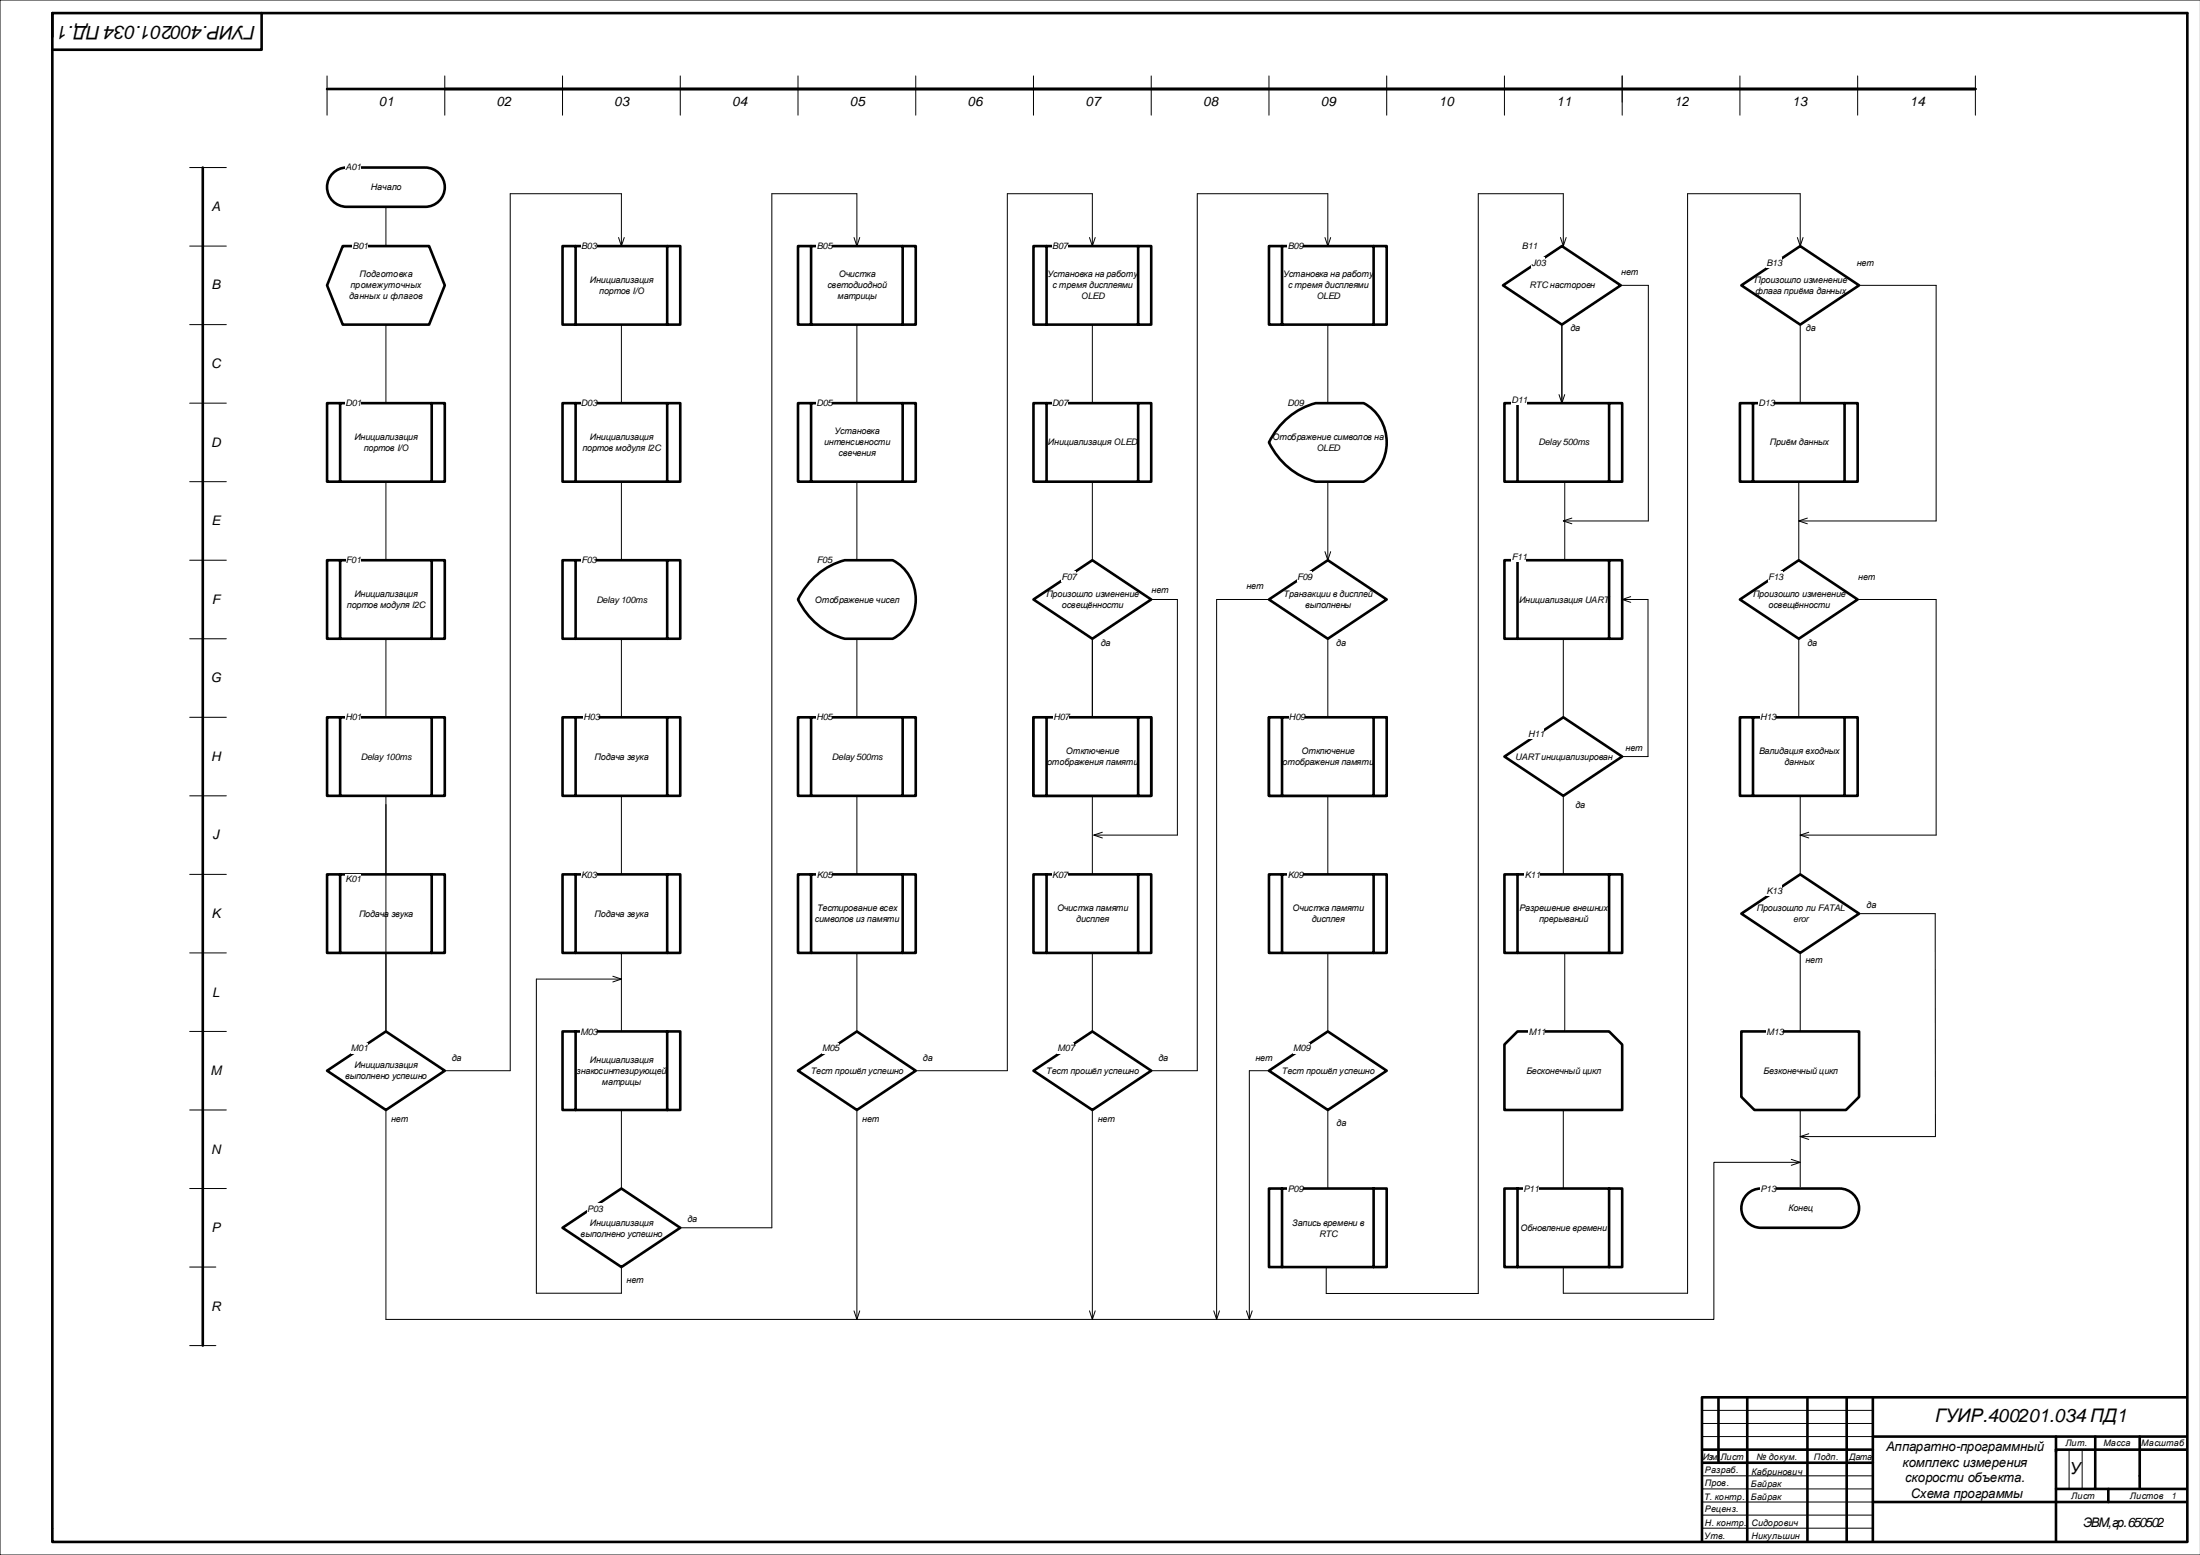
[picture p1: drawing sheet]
<svg xmlns="http://www.w3.org/2000/svg" width="841mm" height="594mm" viewBox="0 0 841 594" stroke-linecap="round" stroke-linejoin="round" font-family="sans-serif">
<g fill="none" stroke="#000" stroke-width="1">
<path d="M20 14v-9h816v583.8M20 5v578.7M100 5v14h-80M125 34h630M77.5 64v450M126.8 66.6a7.5 7.5 0 0 1 5.7-2.6h30a7.5 7.5 0 0 1 7.5 7.5 7.5 7.5 0 0 1-7.5 7.5h-30a7.5 7.5 0 0 1-6.8-4.4 7.5 7.5 0 0 1 1.1-8zM650.5 533.7v55.1M650.8 533.7h185M656.8 534.3v24.4M667.8 533.7v55.1M690.8 533.7v55.1M705.8 533.7v55.1"/>
<path d="M715.8 533.7v55.1M650.8 553.7h65M650.8 558.7h65M715.8 548.7h120M785.8 548.7v40.1M785.8 553.7h50M800.8 548.7v20.1M817.8 548.7v20.1M715.8 573.8h120M785.8 568.8h50M805.8 568.8v5M20 584v5h816"/>
</g>
<g fill="none" stroke="#000" stroke-width=".38">
<path d="M840.9 0h-840.9v594h840.9M125 29v15M170 29v15M215 29v15M260 29v15M305 29v15M350 29v15M395 29v15M440 29v15M485 29v15M530 29v15M575 29v15"/>
<path d="M620 29v10M665 29v15M710 29v15M755 29v15M72.5 64h14M72.5 94h14M72.5 124h14M72.5 154h14M72.5 184h14M72.5 214h14M72.5 244h14M72.5 274h14"/>
<path d="M72.5 304h14M72.5 334h14M72.5 364h14M72.5 394h14M72.5 424h14M72.5 454h14M72.5 484h10M650.8 538.8h65M650.8 543.8h65M650.8 548.7h65M790.8 553.7v15.1M795.8 553.7v15.1"/>
<path d="M650.8 563.7h65M650.8 568.8h65M650.8 573.8h65M650.8 578.7h65M650.8 583.7h65"/>
</g>
<g fill="#fff">
<path d="M132 61.9h6v4.2h-6z" fill-rule="evenodd"/>
<path d="M667.4 456.6a7.5 7.5 0 0 1 5.6-2.6h30a7.5 7.5 0 0 1 7.5 7.5 7.5 7.5 0 0 1-7.5 7.5h-30a7.5 7.5 0 0 1-6.8-4.4 7.5 7.5 0 0 1 1.2-8z" fill-rule="evenodd"/>
</g>
<path d="M667.4 456.6a7.5 7.5 0 0 1 5.6-2.6h30a7.5 7.5 0 0 1 7.5 7.5 7.5 7.5 0 0 1-7.5 7.5h-30a7.5 7.5 0 0 1-6.8-4.4 7.5 7.5 0 0 1 1.2-8z" fill="none" stroke="#000" stroke-width="1"/>
<path d="M739.6 349l.1 85.2h-51.7M688 424v29.3M691.3 433.1l-3.3 1.1 3.3 1.1" fill="none" stroke="#000" stroke-width=".38"/>
<path d="M672.6 451.9h5.9v4.2h-5.9z" fill-rule="evenodd" fill="#fff"/>
<path d="M147.5 124v30" fill="none" stroke="#000" stroke-width=".38"/>
<path d="M131 94h33l6 15-6 15h-33l-6-15z" fill-rule="evenodd" fill="#fff"/>
<path d="M131 94h33l6 15-6 15h-33l-6-15z" fill="none" stroke="#000" stroke-width="1"/>
<path d="M147.5 79v15" fill="none" stroke="#000" stroke-width=".38"/>
<path d="M134.7 91.9h5.9v4.2h-5.9z" fill-rule="evenodd" fill="#fff"/>
<path d="M147.5 184v30" fill="none" stroke="#000" stroke-width=".38"/>
<path d="M125 154h45v30h-45z" fill-rule="evenodd" fill="#fff"/>
<path d="M125 154h45v30h-45zM130 154v30M165 154v30" fill="none" stroke="#000" stroke-width="1"/>
<path d="M131.9 151.9h6.2v4.2h-6.2z" fill-rule="evenodd" fill="#fff"/>
<path d="M147.5 244v30" fill="none" stroke="#000" stroke-width=".38"/>
<path d="M125 214h45v30h-45z" fill-rule="evenodd" fill="#fff"/>
<path d="M125 214h45v30h-45zM130 214v30M165 214v30" fill="none" stroke="#000" stroke-width="1"/>
<path d="M132.1 211.9h5.8v4.2h-5.8z" fill-rule="evenodd" fill="#fff"/>
<path d="M147.5 304v30" fill="none" stroke="#000" stroke-width=".38"/>
<path d="M125 274h45v30h-45z" fill-rule="evenodd" fill="#fff"/>
<path d="M125 274h45v30h-45zM130 274v30M165 274v30" fill="none" stroke="#000" stroke-width="1"/>
<path d="M131.9 271.9h6.2v4.2h-6.2z" fill-rule="evenodd" fill="#fff"/>
<path d="M147.5 364v30" fill="none" stroke="#000" stroke-width=".38"/>
<path d="M125 334h45v30h-45z" fill-rule="evenodd" fill="#fff"/>
<path d="M125 334h45v30h-45zM130 334v30M165 334v30" fill="none" stroke="#000" stroke-width="1"/>
<path d="M132 333.7h6v4.2h-6z" fill-rule="evenodd" fill="#fff"/>
<path d="M147.5 307.3v196.7M170 409h25" fill="none" stroke="#000" stroke-width=".38"/>
<path d="M125 409l22.5-15 22.5 15-22.5 15z" fill-rule="evenodd" fill="#fff"/>
<path d="M125 409l22.5-15 22.5 15-22.5 15z" fill="none" stroke="#000" stroke-width="1"/>
<path d="M134.1 398.2h6.5v4.2h-6.5z" fill-rule="evenodd" fill="#fff"/>
<path d="M237.5 124v30" fill="none" stroke="#000" stroke-width=".38"/>
<path d="M215 94h45v30h-45z" fill-rule="evenodd" fill="#fff"/>
<path d="M215 94h45v30h-45zM220 94v30M255 94v30" fill="none" stroke="#000" stroke-width="1"/>
<path d="M222 91.9h6v4.2h-6z" fill-rule="evenodd" fill="#fff"/>
<path d="M237.5 184v30" fill="none" stroke="#000" stroke-width=".38"/>
<path d="M215 154h45v30h-45z" fill-rule="evenodd" fill="#fff"/>
<path d="M215 154h45v30h-45zM220 154v30M255 154v30" fill="none" stroke="#000" stroke-width="1"/>
<path d="M222 151.9h6.1v4.2h-6.1z" fill-rule="evenodd" fill="#fff"/>
<path d="M237.5 244v30" fill="none" stroke="#000" stroke-width=".38"/>
<path d="M215 214h45v30h-45z" fill-rule="evenodd" fill="#fff"/>
<path d="M215 214h45v30h-45zM220 214v30M255 214v30" fill="none" stroke="#000" stroke-width="1"/>
<path d="M222.1 211.9h5.8v4.2h-5.8z" fill-rule="evenodd" fill="#fff"/>
<path d="M237.5 304v30" fill="none" stroke="#000" stroke-width=".38"/>
<path d="M215 274h45v30h-45z" fill-rule="evenodd" fill="#fff"/>
<path d="M215 274h45v30h-45zM220 274v30M255 274v30" fill="none" stroke="#000" stroke-width="1"/>
<path d="M222.9 271.9h6.2v4.2h-6.2z" fill-rule="evenodd" fill="#fff"/>
<path d="M236.4 90.7l1.1 3.3 1.1-3.3M237.5 94v-20h-42.5v335M237.5 364v30" fill="none" stroke="#000" stroke-width=".38"/>
<path d="M215 334h45v30h-45z" fill-rule="evenodd" fill="#fff"/>
<path d="M215 334h45v30h-45zM220 334v30M255 334v30" fill="none" stroke="#000" stroke-width="1"/>
<g fill="#fff">
<path d="M222 331.9h6v4.2h-6z" fill-rule="evenodd"/>
<path d="M580 394h35l5 5v25h-45v-25z" fill-rule="evenodd"/>
</g>
<path d="M580 394h35l5 5v25h-45v-25z" fill="none" stroke="#000" stroke-width="1"/>
<path d="M665.5 394h45v25l-5 5h-35l-5-5z" fill-rule="evenodd" fill="#fff"/>
<path d="M665.5 394h45v25l-5 5h-35l-5-5z" fill="none" stroke="#000" stroke-width="1"/>
<g fill="#fff">
<path d="M675 391.9h6.5v4.2h-6.5z" fill-rule="evenodd"/>
<path d="M584.1 391.9h6.5v4.2h-6.5z" fill-rule="evenodd"/>
</g>
<path d="M688 364v30" fill="none" stroke="#000" stroke-width=".38"/>
<path d="M665.5 349l22.5-15 22.5 15-22.5 15z" fill-rule="evenodd" fill="#fff"/>
<path d="M665.5 349l22.5-15 22.5 15-22.5 15z" fill="none" stroke="#000" stroke-width="1"/>
<path d="M674.9 338.2h5.9v4.2h-5.9z" fill-rule="evenodd" fill="#fff"/>
<path d="M688 304v30" fill="none" stroke="#000" stroke-width=".38"/>
<path d="M665 274h45v30h-45z" fill-rule="evenodd" fill="#fff"/>
<path d="M665 274h45v30h-45zM670 274v30M705 274v30" fill="none" stroke="#000" stroke-width="1"/>
<path d="M672.5 271.9h6.1v4.2h-6.1z" fill-rule="evenodd" fill="#fff"/>
<path d="M687.5 244v30" fill="none" stroke="#000" stroke-width=".38"/>
<path d="M665 229l22.5-15 22.5 15-22.5 15z" fill-rule="evenodd" fill="#fff"/>
<path d="M665 229l22.5-15 22.5 15-22.5 15z" fill="none" stroke="#000" stroke-width="1"/>
<path d="M675.6 218.2h5.7v4.2h-5.7z" fill-rule="evenodd" fill="#fff"/>
<path d="M645 74v420M687.5 184v30M710 229h30v90h-52M691.3 317.9l-3.3 1.1 3.3 1.1" fill="none" stroke="#000" stroke-width=".38"/>
<path d="M665 154h45v30h-45z" fill-rule="evenodd" fill="#fff"/>
<path d="M665 154h45v30h-45zM670 154v30M705 154v30" fill="none" stroke="#000" stroke-width="1"/>
<path d="M671.9 151.9h6.2v4.2h-6.2z" fill-rule="evenodd" fill="#fff"/>
<path d="M688 124v30" fill="none" stroke="#000" stroke-width=".38"/>
<path d="M665.5 109l22.5-15 22.5 15-22.5 15z" fill-rule="evenodd" fill="#fff"/>
<path d="M665.5 109l22.5-15 22.5 15-22.5 15z" fill="none" stroke="#000" stroke-width="1"/>
<path d="M674.9 98.2h5.9v4.2h-5.9z" fill-rule="evenodd" fill="#fff"/>
<path d="M688 74v20M687 90.7l1 3.3 1.1-3.3M710.5 109h29.5v90h-52.5M690.8 197.9l-3.3 1.1 3.3 1.1" fill="none" stroke="#000" stroke-width=".38"/>
<path d="M575 454h45v30h-45z" fill-rule="evenodd" fill="#fff"/>
<path d="M170 34h585M575 454h45v30h-45zM580 454v30M615 454v30" fill="none" stroke="#000" stroke-width="1"/>
<path d="M620 29v15M645 74h43M710.5 349h29.1M597.5 484v10h47.5" fill="none" stroke="#000" stroke-width=".38"/>
<path d="M582 451.9h6v4.2h-6z" fill-rule="evenodd" fill="#fff"/>
<path d="M598.1 364v30M597.5 424v30" fill="none" stroke="#000" stroke-width=".38"/>
<path d="M575 334h45v30h-45z" fill-rule="evenodd" fill="#fff"/>
<path d="M575 334h45v30h-45zM580 334v30M615 334v30" fill="none" stroke="#000" stroke-width="1"/>
<path d="M582.6 331.9h5.9v4.2h-5.9z" fill-rule="evenodd" fill="#fff"/>
<path d="M597.5 244v30" fill="none" stroke="#000" stroke-width=".38"/>
<path d="M575 214h45v30h-45z" fill-rule="evenodd" fill="#fff"/>
<path d="M575 214h45v30h-45zM580 214v30M615 214v30" fill="none" stroke="#000" stroke-width="1"/>
<path d="M577.7 210.6h5.7v4.2h-5.7z" fill-rule="evenodd" fill="#fff"/>
<path d="M597.5 304v30" fill="none" stroke="#000" stroke-width=".38"/>
<path d="M575 289l22.5-15 22.5 15-22.5 15z" fill-rule="evenodd" fill="#fff"/>
<path d="M575 289l22.5-15 22.5 15-22.5 15z" fill="none" stroke="#000" stroke-width="1"/>
<path d="M583.9 278.2h6.1v4.2h-6.1z" fill-rule="evenodd" fill="#fff"/>
<path d="M598.1 184v30M620 229h9.9v60M623.3 227.9l-3.3 1.1 3.3 1.1" fill="none" stroke="#000" stroke-width=".38"/>
<path d="M575 154h45v30h-45z" fill-rule="evenodd" fill="#fff"/>
<path d="M575 154h45v30h-45zM580 154v30M615 154v30" fill="none" stroke="#000" stroke-width="1"/>
<path d="M577.5 150.6h6.1v4.2h-6.1z" fill-rule="evenodd" fill="#fff"/>
<path d="M620 289h9.9M237.5 424v30" fill="none" stroke="#000" stroke-width=".38"/>
<path d="M215 394h45v30h-45z" fill-rule="evenodd" fill="#fff"/>
<path d="M215 394h45v30h-45zM220 394v30M255 394v30" fill="none" stroke="#000" stroke-width="1"/>
<path d="M221.8 391.9h6.4v4.2h-6.4z" fill-rule="evenodd" fill="#fff"/>
<path d="M260 469h35" fill="none" stroke="#000" stroke-width=".38"/>
<path d="M215 469l22.5-15 22.5 15-22.5 15z" fill-rule="evenodd" fill="#fff"/>
<path d="M215 469l22.5-15 22.5 15-22.5 15z" fill="none" stroke="#000" stroke-width="1"/>
<path d="M224.4 459.7h5.9v4.2h-5.9z" fill-rule="evenodd" fill="#fff"/>
<path d="M327.5 124v30M234.2 372.9l3.3 1.1-3.3 1.1M237.5 374h-32.5v120h32.5v-10" fill="none" stroke="#000" stroke-width=".38"/>
<path d="M305 94h45v30h-45z" fill-rule="evenodd" fill="#fff"/>
<path d="M305 94h45v30h-45zM310 94v30M345 94v30" fill="none" stroke="#000" stroke-width="1"/>
<path d="M312 91.9h6v4.2h-6z" fill-rule="evenodd" fill="#fff"/>
<path d="M327.5 184v30" fill="none" stroke="#000" stroke-width=".38"/>
<path d="M305 154h45v30h-45z" fill-rule="evenodd" fill="#fff"/>
<path d="M305 154h45v30h-45zM310 154v30M345 154v30" fill="none" stroke="#000" stroke-width="1"/>
<path d="M311.9 151.9h6.2v4.2h-6.2z" fill-rule="evenodd" fill="#fff"/>
<path d="M327.5 244v30" fill="none" stroke="#000" stroke-width=".38"/>
<g fill="#fff">
<path d="M312.1 211.9h5.8v4.2h-5.8z" fill-rule="evenodd"/>
<path d="M305 274h45v30h-45z" fill-rule="evenodd"/>
</g>
<path d="M305 274h45v30h-45zM310 274v30M345 274v30" fill="none" stroke="#000" stroke-width="1"/>
<path d="M311.9 271.9h6.2v4.2h-6.2z" fill-rule="evenodd" fill="#fff"/>
<path d="M326.4 90.7l1.1 3.3 1.1-3.3M327.5 94v-20h-32.5v395" fill="none" stroke="#000" stroke-width=".38"/>
<path d="M310.7 221a26.9 26.9 0 0 1 12.2-7h18.3a17.2 17.2 0 0 1 0 30h-18.3a27.9 27.9 0 0 1-17.9-15l2.6-4.3z" fill-rule="evenodd" fill="#fff"/>
<path d="M310.7 221a26.9 26.9 0 0 1 12.2-7h18.3a17.2 17.2 0 0 1 0 30h-18.3a27.9 27.9 0 0 1-17.9-15l2.6-4.3z" fill="none" stroke="#000" stroke-width="1"/>
<path d="M327.5 304v30" fill="none" stroke="#000" stroke-width=".38"/>
<path d="M305 334h45v30h-45z" fill-rule="evenodd" fill="#fff"/>
<path d="M305 334h45v30h-45zM310 334v30M345 334v30" fill="none" stroke="#000" stroke-width="1"/>
<path d="M312 331.9h6v4.2h-6z" fill-rule="evenodd" fill="#fff"/>
<path d="M327.5 364v30M350 409h35M327.5 424v80M326.4 500.7l1.1 3.3 1.1-3.3" fill="none" stroke="#000" stroke-width=".38"/>
<path d="M305 409l22.5-15 22.5 15-22.5 15z" fill-rule="evenodd" fill="#fff"/>
<path d="M305 409l22.5-15 22.5 15-22.5 15z" fill="none" stroke="#000" stroke-width="1"/>
<path d="M314.1 398.2h6.5v4.2h-6.5z" fill-rule="evenodd" fill="#fff"/>
<path d="M417.5 124v30" fill="none" stroke="#000" stroke-width=".38"/>
<path d="M395 94h45v30h-45z" fill-rule="evenodd" fill="#fff"/>
<path d="M395 94h45v30h-45zM400 94v30M435 94v30" fill="none" stroke="#000" stroke-width="1"/>
<path d="M402 91.9h6v4.2h-6z" fill-rule="evenodd" fill="#fff"/>
<path d="M417.5 184v30" fill="none" stroke="#000" stroke-width=".38"/>
<path d="M395 154h45v30h-45z" fill-rule="evenodd" fill="#fff"/>
<path d="M395 154h45v30h-45zM400 154v30M435 154v30" fill="none" stroke="#000" stroke-width="1"/>
<path d="M401.9 151.9h6.2v4.2h-6.2z" fill-rule="evenodd" fill="#fff"/>
<path d="M417.5 244v30" fill="none" stroke="#000" stroke-width=".38"/>
<path d="M395 274h45v30h-45z" fill-rule="evenodd" fill="#fff"/>
<path d="M395 274h45v30h-45zM400 274v30M435 274v30" fill="none" stroke="#000" stroke-width="1"/>
<path d="M401.9 273.7h6.3v4.2h-6.3z" fill-rule="evenodd" fill="#fff"/>
<path d="M416.4 90.7l1.1 3.3 1.1-3.3M417.5 94v-20h-32.5v335M417.5 304v30" fill="none" stroke="#000" stroke-width=".38"/>
<path d="M401.9 333.7h6.3v4.2h-6.3z" fill-rule="evenodd" fill="#fff"/>
<path d="M417.5 364v30M440 409h17.6M417.5 424v80M416.4 500.7l1.1 3.3 1.1-3.3" fill="none" stroke="#000" stroke-width=".38"/>
<path d="M395 409l22.5-15 22.5 15-22.5 15z" fill-rule="evenodd" fill="#fff"/>
<path d="M395 409l22.5-15 22.5 15-22.5 15z" fill="none" stroke="#000" stroke-width="1"/>
<g fill="#fff">
<path d="M404.1 398.2h6.5v4.2h-6.5z" fill-rule="evenodd"/>
<path d="M395 274h45v30h-45z" fill-rule="evenodd"/>
</g>
<path d="M395 274h45v30h-45zM400 274v30M435 274v30" fill="none" stroke="#000" stroke-width="1"/>
<path d="M402.5 271.9h6.1v4.2h-6.1z" fill-rule="evenodd" fill="#fff"/>
<path d="M417.5 244v30" fill="none" stroke="#000" stroke-width=".38"/>
<path d="M395 229l22.5-15 22.5 15-22.5 15z" fill-rule="evenodd" fill="#fff"/>
<path d="M395 229l22.5-15 22.5 15-22.5 15z" fill="none" stroke="#000" stroke-width="1"/>
<path d="M405.6 218.2h5.7v4.2h-5.7z" fill-rule="evenodd" fill="#fff"/>
<path d="M597 124v30M595.9 150.7l1.1 3.3 1-3.3M440 229h10v90h-32M421.3 317.9l-3.3 1.1 3.3 1.1" fill="none" stroke="#000" stroke-width=".38"/>
<path d="M581.5 91.9h5.9v4.2h-5.9z" fill-rule="evenodd" fill="#fff"/>
<path d="M597 124v30" fill="none" stroke="#000" stroke-width=".38"/>
<path d="M574.5 109l22.5-15 22.5 15-22.5 15z" fill-rule="evenodd" fill="#fff"/>
<path d="M574.5 109l22.5-15 22.5 15-22.5 15z" fill="none" stroke="#000" stroke-width="1"/>
<path d="M585.2 98.2h5.3v4.2h-5.3z" fill-rule="evenodd" fill="#fff"/>
<path d="M565 74h32.5v20M596.4 90.7l1.1 3.3 1.1-3.3M619.5 109h10.5v90h-32.5M600.8 197.9l-3.3 1.1 3.3 1.1M72.5 514h10" fill="none" stroke="#000" stroke-width=".38"/>
<path d="M395 334h45v30h-45z" fill-rule="evenodd" fill="#fff"/>
<path d="M395 334h45v30h-45zM400 334v30M435 334v30" fill="none" stroke="#000" stroke-width="1"/>
<path d="M402 331.9h6v4.2h-6z" fill-rule="evenodd" fill="#fff"/>
<path d="M507.5 124v30" fill="none" stroke="#000" stroke-width=".38"/>
<path d="M485 94h45v30h-45z" fill-rule="evenodd" fill="#fff"/>
<path d="M485 94h45v30h-45zM490 94v30M525 94v30" fill="none" stroke="#000" stroke-width="1"/>
<path d="M492 91.9h6v4.2h-6z" fill-rule="evenodd" fill="#fff"/>
<path d="M507.5 184v30M506.4 210.7l1.1 3.3 1.1-3.3" fill="none" stroke="#000" stroke-width=".38"/>
<g fill="#fff">
<path d="M491.9 151.9h6.2v4.2h-6.2z" fill-rule="evenodd"/>
<path d="M485 274h45v30h-45z" fill-rule="evenodd"/>
</g>
<path d="M485 274h45v30h-45zM490 274v30M525 274v30" fill="none" stroke="#000" stroke-width="1"/>
<path d="M491.8 273.7h6.3v4.2h-6.3z" fill-rule="evenodd" fill="#fff"/>
<path d="M506.4 90.7l1.1 3.3 1.1-3.3M507.5 94v-20h-49.9v335M507.5 304v30" fill="none" stroke="#000" stroke-width=".38"/>
<path d="M491.8 333.7h6.3v4.2h-6.3z" fill-rule="evenodd" fill="#fff"/>
<path d="M507.5 364v30M507.5 424v30" fill="none" stroke="#000" stroke-width=".38"/>
<path d="M485 409l22.5-15 22.5 15-22.5 15z" fill-rule="evenodd" fill="#fff"/>
<path d="M485 409l22.5-15 22.5 15-22.5 15z" fill="none" stroke="#000" stroke-width="1"/>
<g fill="#fff">
<path d="M494.1 398.2h6.5v4.2h-6.5z" fill-rule="evenodd"/>
<path d="M485 274h45v30h-45z" fill-rule="evenodd"/>
</g>
<path d="M485 274h45v30h-45zM490 274v30M525 274v30" fill="none" stroke="#000" stroke-width="1"/>
<path d="M492.5 271.9h6.1v4.2h-6.1z" fill-rule="evenodd" fill="#fff"/>
<path d="M507.5 244v30" fill="none" stroke="#000" stroke-width=".38"/>
<path d="M485 229l22.5-15 22.5 15-22.5 15z" fill-rule="evenodd" fill="#fff"/>
<path d="M485 229l22.5-15 22.5 15-22.5 15z" fill="none" stroke="#000" stroke-width="1"/>
<g fill="#fff">
<path d="M495.6 218.2h5.7v4.2h-5.7z" fill-rule="evenodd"/>
<path d="M485 334h45v30h-45z" fill-rule="evenodd"/>
</g>
<path d="M485 334h45v30h-45zM490 334v30M525 334v30" fill="none" stroke="#000" stroke-width="1"/>
<g fill="#fff">
<path d="M492 331.9h6v4.2h-6z" fill-rule="evenodd"/>
<path d="M485 454h45v30h-45z" fill-rule="evenodd"/>
</g>
<path d="M485 454h45v30h-45zM490 454v30M525 454v30" fill="none" stroke="#000" stroke-width="1"/>
<path d="M492 451.9h6v4.2h-6z" fill-rule="evenodd" fill="#fff"/>
<path d="M565 74v420.1h-58.1v-10.1M477.5 409v95M476.4 500.7l1.1 3.3 1.1-3.3" fill="none" stroke="#000" stroke-width=".38"/>
<path d="M490.7 161a26.8 26.8 0 0 1 12.2-7h18.3a17.2 17.2 0 0 1 0 30h-18.3a27.9 27.9 0 0 1-17.9-15l2.6-4.3z" fill-rule="evenodd" fill="#fff"/>
<path d="M490.7 161a26.8 26.8 0 0 1 12.2-7h18.3a17.2 17.2 0 0 1 0 30h-18.3a27.9 27.9 0 0 1-17.9-15l2.6-4.3z" fill="none" stroke="#000" stroke-width="1"/>
<path d="M485 229h-20v275M477.5 409h7.5M684.6 442.9l3.4 1.1-3.4 1.1M688 444h-33v60h-507.5M463.9 500.7l1.1 3.3 1.1-3.3" fill="none" stroke="#000" stroke-width=".38"/>
<text font-size="7.2" x="739.6" y="543.4">ГУИР.400201.034 ПД1</text>
<text font-size="7.1" x="97.7" y="9.9" transform="rotate(-180 97.7 9.9)">ГУИР.400201.034 ПД.1</text>
<text font-size="6.4" x="791.1" y="563.2">У</text>
<g font-size="5">
<text x="144.8" y="40.5">01</text>
<text x="189.8" y="40.5">02</text>
<text x="234.8" y="40.5">03</text>
<text x="279.8" y="40.5">04</text>
<text x="324.8" y="40.5">05</text>
<text x="369.8" y="40.5">06</text>
<text x="414.8" y="40.5">07</text>
<text x="459.9" y="40.5">08</text>
<text x="504.9" y="40.5">09</text>
<text x="549.9" y="40.5">10</text>
<text x="594.9" y="40.5">11</text>
<text x="639.9" y="40.5">12</text>
<text x="684.9" y="40.5">13</text>
<text x="730" y="40.5">14</text>
<text x="80.9" y="80.5">A</text>
<text x="80.9" y="110.5">B</text>
<text x="80.7" y="140.6">C</text>
<text x="80.7" y="170.6">D</text>
<text x="80.9" y="200.6">E</text>
<text x="81" y="230.6">F</text>
<text x="80.6" y="260.6">G</text>
<text x="80.7" y="290.6">H</text>
<text x="81.3" y="320.7">J</text>
<text x="80.9" y="350.7">K</text>
<text x="81.1" y="380.7">L</text>
<text x="80.4" y="410.7">M</text>
<text x="80.7" y="440.7">N</text>
<text x="80.9" y="470.7">P</text>
<text x="80.7" y="500.7">R</text>
<text x="720.9" y="554.3">Аппаратно-программный</text>
<text x="727.2" y="560.3">комплекс измерения</text>
<text x="728.2" y="566.2">скорости объекта.</text>
<text x="730.3" y="572.1">Схема программы</text>
<text x="796.2" y="583.3">ЭВМ,гр.650502</text>
</g>
<g font-size="3.4">
<text x="132.1" y="65.1">A01</text>
<text x="141.8" y="72.6">Начало</text>
<text x="134.8" y="95.1">B01</text>
<text x="222.1" y="95.1">B03</text>
<text x="312.1" y="95.1">B05</text>
<text x="402.2" y="95.1">B07</text>
<text x="492.2" y="95.1">B09</text>
<text x="581.7" y="95.1">B11</text>
<text x="585.4" y="101.4">J03</text>
<text x="675.1" y="101.4">B13</text>
<text x="709.6" y="101.6">нет</text>
<text x="137.4" y="105.9">Подготовка</text>
<text x="320.6" y="105.9">Очистка</text>
<text x="400.4" y="105.9">Установка на работу</text>
<text x="490.4" y="105.9">Установка на работу</text>
<text x="619.6" y="105.1">нет</text>
<text x="133.9" y="110.1">промежуточных</text>
<text x="225.5" y="108">Инициализация</text>
<text x="229" y="112.2">портов I/O</text>
<text x="316.3" y="110.1">светодиодной</text>
<text x="402.3" y="110.1">с тремя дисплеями</text>
<text x="492.3" y="110.1">с тремя дисплеями</text>
<text x="584.6" y="110.1">RTCнастороен</text>
<text x="670.6" y="108">Произошло изменение</text>
<text x="670.9" y="112.2">флага приёма данных</text>
<text x="133.4" y="114.3">данных и флагов</text>
<text x="320.1" y="114.3">матрицы</text>
<text x="413.1" y="114.3">OLED</text>
<text x="503.1" y="114.3">OLED</text>
<text x="600.2" y="126.6">да</text>
<text x="690.2" y="126.6">да</text>
<text x="132" y="155.1">D01</text>
<text x="222" y="155.1">D03</text>
<text x="312" y="155.1">D05</text>
<text x="402.1" y="155.1">D07</text>
<text x="492.1" y="155.1">D09</text>
<text x="577.7" y="153.8">D11</text>
<text x="672.2" y="155.1">D13</text>
<text x="319" y="165.9">Установка</text>
<text x="135.4" y="168">Инициализация</text>
<text x="139" y="172.2">портов I/O</text>
<text x="222.6" y="172.2">портов модуля I2C</text>
<text x="225.5" y="168">Инициализация</text>
<text x="314.9" y="170.1">интенсивности</text>
<text x="400.5" y="170.1">Инициализация OLED</text>
<text x="486.4" y="168">Отображение символов на</text>
<text x="503.1" y="172.2">OLED</text>
<text x="588.1" y="170.1">Delay500ms</text>
<text x="676.5" y="170.1">Приём данных</text>
<text x="320.5" y="174.3">свечения</text>
<text x="132.2" y="215.1">F01</text>
<text x="222.2" y="215.1">F03</text>
<text x="312.2" y="215.1">F05</text>
<text x="577.9" y="213.8">F11</text>
<text x="405.7" y="221.5">F07</text>
<text x="495.7" y="221.5">F09</text>
<text x="675.8" y="221.5">F13</text>
<text x="710.2" y="221.6">нет</text>
<text x="440.1" y="226.6">нет</text>
<text x="476.4" y="225.1">нет</text>
<text x="132.6" y="232.3">портов модуля I2C</text>
<text x="135.4" y="228.1">Инициализация</text>
<text x="227.9" y="230.2">Delay100ms</text>
<text x="311.5" y="230.2">Отображение чисел</text>
<text x="400" y="228.1">Произошло изменение</text>
<text x="405.9" y="232.3">освещённости</text>
<text x="490.6" y="228.1">Транзакции в дисплей</text>
<text x="498.8" y="232.3">выполнены</text>
<text x="580.6" y="230.2">Инициализация UART</text>
<text x="670" y="228.1">Произошло изменение</text>
<text x="675.9" y="232.3">освещённости</text>
<text x="420.7" y="246.6">да</text>
<text x="510.7" y="246.6">да</text>
<text x="690.8" y="246.6">да</text>
<text x="132" y="275.2">H01</text>
<text x="223" y="275.2">H03</text>
<text x="312" y="275.2">H05</text>
<text x="402.6" y="275.2">H07</text>
<text x="492.7" y="275.2">H09</text>
<text x="672.7" y="275.2">H13</text>
<text x="402" y="277">G03</text>
<text x="492" y="277">G03</text>
<text x="584.1" y="281.5">H11</text>
<text x="621.3" y="287">нет</text>
<text x="137.9" y="290.2">Delay100ms</text>
<text x="227.3" y="290.2">Подача звука</text>
<text x="318" y="290.2">Delay500ms</text>
<text x="400.2" y="292.3">отображения памяти</text>
<text x="407.4" y="288.1">Отключение</text>
<text x="413" y="290.2">делай</text>
<text x="490.2" y="292.3">отображения памяти</text>
<text x="497.5" y="288.1">Отключение</text>
<text x="503.1" y="290.2">делай</text>
<text x="579.1" y="290.2">UARTинициализирован</text>
<text x="672.3" y="288.1">Валидация входных</text>
<text x="682" y="292.3">данных</text>
<text x="602.1" y="308.5">да</text>
<text x="222.1" y="335.2">K03</text>
<text x="312.1" y="335.2">K05</text>
<text x="402.2" y="335.2">K07</text>
<text x="492.2" y="335.2">K09</text>
<text x="582.8" y="335.2">K11</text>
<text x="132.1" y="337">K01</text>
<text x="402" y="337">G03</text>
<text x="492" y="337">G03</text>
<text x="675.1" y="341.5">K13</text>
<text x="713.4" y="346.7">да</text>
<text x="137.2" y="350.2">Подача звука</text>
<text x="227.3" y="350.2">Подача звука</text>
<text x="311.5" y="352.3">символов из памяти</text>
<text x="312.3" y="348.1">Тестирование всех</text>
<text x="404" y="348.1">Очистка памяти</text>
<text x="411.3" y="352.3">дисплея</text>
<text x="494" y="348.1">Очистка памяти</text>
<text x="501.4" y="352.3">дисплея</text>
<text x="580.8" y="348.1">Разрешение внешних</text>
<text x="588.2" y="352.3">прерываний</text>
<text x="671.5" y="348.1">Произошло ли FATAL</text>
<text x="685.4" y="352.3">eror</text>
<text x="690" y="367.7">нет</text>
<text x="221.8" y="395.2">M03</text>
<text x="584.3" y="395.2">M11</text>
<text x="675.2" y="395.2">M13</text>
<text x="134.1" y="401.6">M01</text>
<text x="314.2" y="401.6">M05</text>
<text x="404.2" y="401.6">M07</text>
<text x="494.2" y="401.6">M09</text>
<text x="172.7" y="405.2">да</text>
<text x="225.5" y="406">Инициализация</text>
<text x="352.7" y="405.2">да</text>
<text x="442.8" y="405.2">да</text>
<text x="479.8" y="405.2">нет</text>
<text x="131.9" y="412.3">выполнено успешно</text>
<text x="135.4" y="408.1">Инициализация</text>
<text x="220.3" y="410.2">знакосинтезирующей</text>
<text x="309.9" y="410.2">Тест прошёл успешно</text>
<text x="399.9" y="410.2">Тест прошёл успешно</text>
<text x="489.9" y="410.2">Тест прошёл успешно</text>
<text x="583.4" y="410.2">Бесконечный цикл</text>
<text x="674" y="410.2">Безконечный цикл</text>
<text x="230.1" y="414.4">матрицы</text>
<text x="149.5" y="428.8">нет</text>
<text x="329.5" y="428.8">нет</text>
<text x="419.5" y="428.8">нет</text>
<text x="510.8" y="430.2">да</text>
<text x="492.2" y="455.2">P09</text>
<text x="582.2" y="455.2">P11</text>
<text x="672.8" y="455.2">P13</text>
<text x="224.4" y="463.1">P03</text>
<text x="262.7" y="466.7">да</text>
<text x="683.6" y="462.8">Конец</text>
<text x="221.9" y="472.4">выполнено успешно</text>
<text x="225.5" y="468.2">Инициализация</text>
<text x="493.9" y="468.2">Запись времени в</text>
<text x="504.2" y="472.4">RTC</text>
<text x="581.1" y="470.3">Обновление времени</text>
<text x="239.5" y="490.3">нет</text>
<text x="650.8" y="557.6">Изм.</text>
<text x="657.5" y="557.7">Лист</text>
<text x="671.3" y="557.6">№ докум.</text>
<text x="693.3" y="557.7">Подп.</text>
<text x="706.8" y="557.6">Дата</text>
<text x="789.4" y="552.5">Лит.</text>
<text x="803.9" y="552.5">Масса</text>
<text x="818.4" y="552.5">Масштаб</text>
<text x="651.6" y="562.7">Разраб.</text>
<text x="669.4" y="563.3">Кабринович</text>
<text x="651.6" y="567.7">Пров.</text>
<text x="669.2" y="568.1">Байрак</text>
<text x="651.3" y="572.8">Т. контр.</text>
<text x="669.2" y="573.1">Байрак</text>
<text x="791.7" y="572.5">Лист</text>
<text x="814.1" y="572.5">Листов</text>
<text x="829.8" y="572.6">1</text>
<text x="651.6" y="577.7">Реценз.</text>
<text x="651.4" y="587.8">Утв.</text>
<text x="651.6" y="582.7">Н. контр.</text>
<text x="669.4" y="582.8">Сидорович</text>
<text x="669.4" y="587.8">Никульшин</text>
</g>
</svg>
